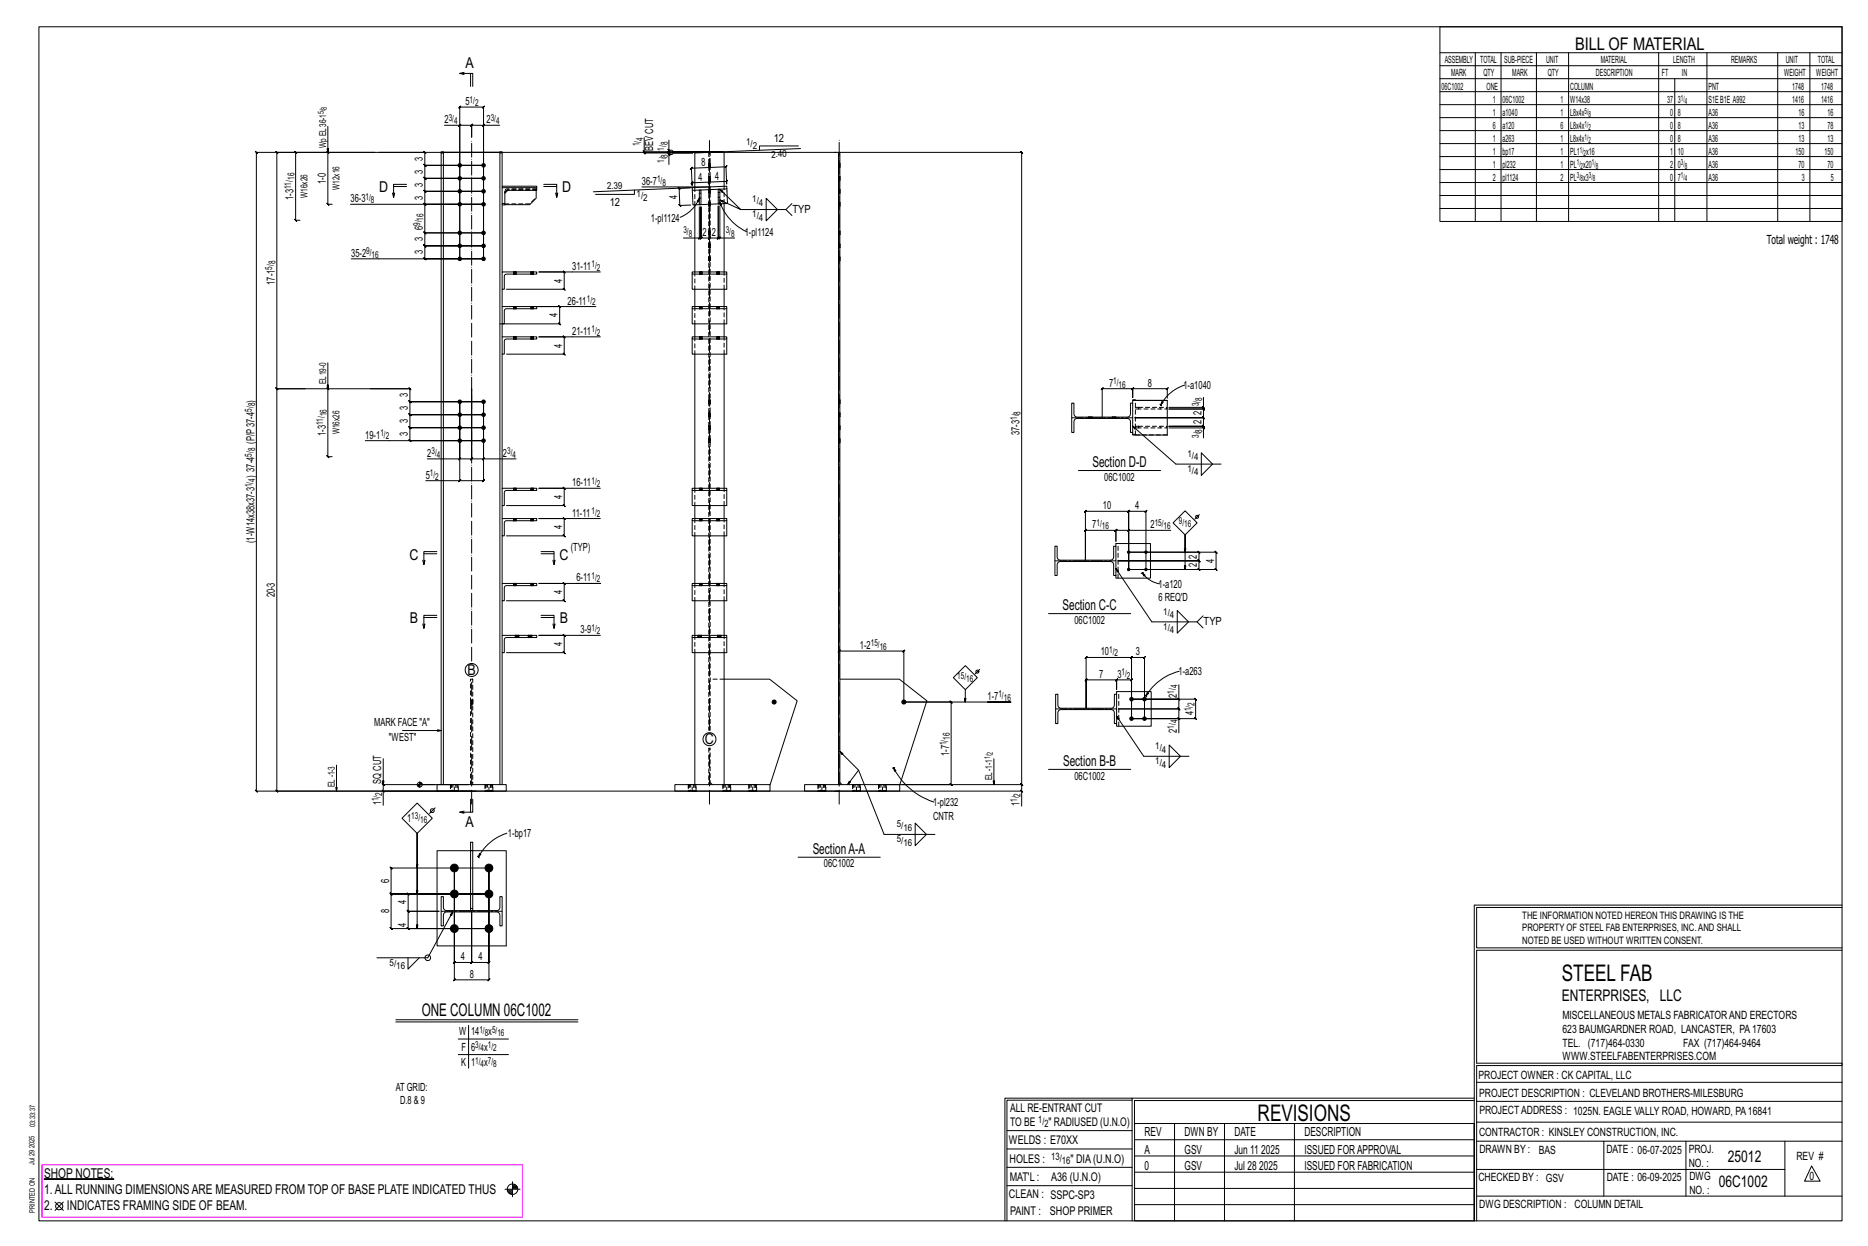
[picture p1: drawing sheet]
<svg xmlns="http://www.w3.org/2000/svg" width="914mm" height="610mm" viewBox="0 0 914 610" stroke-linecap="round" stroke-linejoin="round" font-family="sans-serif">
<g fill="#000" stroke="#000" stroke-width=".49">
<path d="M22 577h34z"/>
<circle cx="225" cy="100" r=".9"/>
<circle cx="225" cy="81" r=".9"/>
<circle cx="225" cy="94" r=".9"/>
<circle cx="225" cy="87" r=".9"/>
<circle cx="237" cy="81" r=".9"/>
<circle cx="237" cy="94" r=".9"/>
<circle cx="237" cy="100" r=".9"/>
<circle cx="237" cy="87" r=".9"/>
<circle cx="225" cy="114" r=".9"/>
<circle cx="237" cy="114" r=".9"/>
<circle cx="225" cy="120" r=".9"/>
<circle cx="225" cy="127" r=".9"/>
<circle cx="237" cy="127" r=".9"/>
<circle cx="237" cy="120" r=".9"/>
<circle cx="225" cy="197" r=".9"/>
<circle cx="237" cy="197" r=".9"/>
<circle cx="225" cy="209" r=".9"/>
<circle cx="225" cy="216" r=".9"/>
<circle cx="225" cy="203" r=".9"/>
<circle cx="237" cy="209" r=".9"/>
<circle cx="237" cy="203" r=".9"/>
<circle cx="237" cy="216" r=".9"/>
<circle cx="552" cy="270" r=".6"/>
<circle cx="552" cy="279" r=".6"/>
<circle cx="561" cy="279" r=".6"/>
<circle cx="561" cy="270" r=".6"/>
<circle cx="379" cy="343" r="1"/>
<circle cx="442" cy="343" r="1"/>
<circle cx="554" cy="342" r=".9"/>
<circle cx="554" cy="352" r=".9"/>
<circle cx="560" cy="342" r=".9"/>
<circle cx="560" cy="352" r=".9"/>
<circle cx="222" cy="425" r="1.9"/>
<circle cx="222" cy="437" r="1.9"/>
<circle cx="239" cy="425" r="1.9"/>
<circle cx="239" cy="437" r="1.9"/>
<circle cx="222" cy="454" r="1.9"/>
<circle cx="239" cy="454" r="1.9"/>
</g>
<g fill="none" stroke="#000" stroke-width=".49">
<path d="M19 13h883v584h-883zM705 13h197v95h-197zM227 36h-2h6v6M227 35l-2 1M230 36v6M705 26h197M705 32h197M705 39h197M722 26v82M735 26v82M752 26v82M768 26v82"/>
<path d="M812 26v82M820 39v69M836 26v82M870 26v82M886 26v82M705 45h197M705 51h197M705 58h197M144 74l1 1zM145 75v33l-1-1 1 1h2M160 74l1 1zM160 62v38v-1l1 1h-1h3"/>
<path d="M183 75h-47l-1-1 1 1v115h-1l1 1v-1h13M186 75h22l-1-1 1 1v6l-1-1 1 1h29h-29l-1-1 1 1v6h-1l1 1v-1h29h-29h-1l1 1v-1v7l-1-1 1 1h29h-29l-1-1 1 1v6l-1-1 1 1h29h-29l-1-1 1 1v14l-1-1 1 1h29h-29l-1-1 1 1v6h-1l1 1v-1h29h-29h-1l1 1v-1v7l-1-1 1 1h29h-65M216 75h1v309M216 75v-1h30v18M216 75v309M217 75h28v309M218 61h7v66v-75v1l1-1h-1h12l-1 1 1-1v75v-66h8M225 61v1l1-1zM225 61h6l-1 1 1-1v6v-6l-1 1 1-1h6M237 61l-1 1zM245 75h1M315 74l1 1z"/>
<path d="M315 74v1v-1l1 1h-1h24h-9l-1 1h-2v4M315 67v7h38h-23l-1-1h-2v-4M327 75l1 1zM327 73l1 1zM327 73v2v-1l1 1h-1h19h-19v-1l1 1h-1v1M391 71h-19v3M392 73l-45 2M409 75h91v-1l1 1h-1v309v-1l1 1h-1M409 75h-284v-1l1 1h-1v312l1 1-1-1h286M410 75h1v309h-1zM705 64h197M705 70h197"/>
<path d="M705 77h197M172 100h65M192 94l1 3M193 91h6M199 90h-6v7v-3M246 92h17v1h-15l-1 1v6h-1zM246 91h17v1M248 93l-1 1M249 93l-2 2M262 93v4l-3 3h-12M266 90h7v7v-3M266 91h7"/>
<path d="M272 94l1 3M311 93v2h-19M314 91h33M338 92h-6l1 1-1-1 1 9-1-1 1 1 5-1M339 92l17-1v1l-17 1zM339 92l-49 2M339 93v7h3M339 82h-1h17l1-1-1 1 1 8v-2l-1 1h1h-9h1l-1 1v-1v2v-2h1l-1 1v-1h-8l-1 1 1-1v2l-1-9v1zM342 93h1v4h-1zM342 97v2l-1-1zM343 97v3h-1v-3a17 17 0 0 1-9 9M347 99h.1"/>
<path d="M347 93h.1M347 94h.1M347 86h.1M347 88h.1M347 80h.1M347 82h.1M348 99h.1M348 93h.1M348 94h.1M348 86h.1M348 88h.1M348 80h.1"/>
<path d="M348 82h.1M352 93v4zM352 97v3v-3M352 100h-9M352 99l1 1v1zM352 99a26 26 0 0 0 14 14M352 93l11 10-11-5M354 91v-17l-14 1v17M354 100v33M356 92v8h-4M375 97l6 6-6 5zM388 100l-3 3h-22"/>
<path d="M410 99h.1M410 93h.1M410 94h.1M410 86h.1M410 88h.1M410 80h.1M410 82h.1M411 99h.1M411 93h.1M411 94h.1M411 86h.1M411 88h.1"/>
<path d="M411 80h.1M411 82h.1M705 83h197M705 89h197M705 96h197M246 100v33M340 100v33M342 116v1l1-1zM342 101v15h-7M342 116h1v1l1-1h-1v-15v15v1l1-1h-1h4v1l1-1h-1v-16v16v1l1-1h-1h5l-1 1 1-1v-15v15l-1 1 1-1M347 101h.1M347 119h.1"/>
<path d="M347 113h.1M347 115h.1M348 101h.1M348 119h.1M348 113h.1M348 115h.1M352 116h1l-1 1zM352 101v15h8M385 103l3 2M410 101h.1M410 119h.1M410 113h.1"/>
<path d="M410 115h.1M411 101h.1M411 119h.1M411 113h.1M411 115h.1M705 102h197M246 133h17v1h-15l-1 1v7h-1zM251 133h.1M251 134h.1M253 133h.1M253 134h.1M260 133h.1"/>
<path d="M260 134h.1M261 133h.1M261 134h.1M294 133h-30h12l1 1-1-1v9v-1l1 1h-1h-28M339 133h17v1h-17zM339 134v8h17v-8M342 133h.1M342 134h.1M344 133h.1M344 134h.1M347 126h.1M347 127h.1"/>
<path d="M347 121h.1M348 126h.1M348 127h.1M348 121h.1M351 133h.1M351 134h.1M352 133h.1M352 134h.1M410 126h.1M410 127h.1M410 121h.1M411 126h.1"/>
<path d="M411 127h.1M411 121h.1M246 150h17v1h-15l-1 1v6h-1zM246 142v8M246 158v7M251 150h.1M251 151h.1M253 150h.1M253 151h.1M260 150h.1M260 151h.1M261 150h.1"/>
<path d="M261 151h.1M292 150h-31h13l-1-1 1 1v8h-1l1 1v-1h-29M339 150h17v1h-17zM339 151v7h17v-7M340 142v8M340 158v7M342 150h.1M342 151h.1M344 150h.1M344 151h.1M351 150h.1M351 151h.1"/>
<path d="M352 150h.1M352 151h.1M354 142v8M354 158v7M160 177v46l1 1-1-1h3M246 165h17v1h-15l-1 1v6h-1zM246 173v66M251 165h.1M251 166h.1M253 165h.1M253 166h.1M260 165h.1"/>
<path d="M260 166h.1M261 165h.1M261 166h.1M294 165h-30h12v-1l1 1h-1v8l1 1-1-1h-28M339 165h17v1h-17zM339 166v7h17v-7M340 173v66M342 165h.1M342 166h.1M344 165h.1M344 166h.1M351 165h.1"/>
<path d="M351 166h.1M352 165h.1M352 166h.1M354 173v66M160 190l1 1zM181 190h20h-1l1 1v-1v7l-1-1 1 1h36h-36l-1-1 1 1v6l-1-1 1 1h36h-36l-1-1 1 1v6h-1l1 1v-1h36h-36h-1l1 1v-1v7l-1-1 1 1h36h-58M199 190h-63h-1l1 1v-1v197h-1l1 1v-1h97M347 196h.1M347 197h.1M348 196h.1M348 197h.1M410 196h.1"/>
<path d="M410 197h.1M411 196h.1M411 197h.1M554 197v-1h17v17h-17v-16h-1v6l-1 1h-25l-1-1v-6h-1v15h1v-6l1-1h25l1 1v6h1M554 196h17M568 198h.1M568 198l1 1M569 196v1l-1 1zM571 195v-5h1l-1 1v-1h-17h1l-1 1v-1v5v-5h1l-1 1v-1h-14l-1 1 1-1v15M580 188a20 20 0 0 0-12 10M589 199l1 1zM589 199v1l1 1-1-1h-17h17l1 1-1-1v4l1 1-1-1h-33h33l1 1-1-1v5v-1l1 1h-1h-17h17v-1l1 1h-1"/>
<path d="M589 194v5h-17M347 215h.1M347 216h.1M347 208h.1M347 210h.1M347 202h.1M347 204h.1M348 215h.1M348 216h.1M348 208h.1M348 210h.1M348 202h.1"/>
<path d="M348 204h.1M410 215h.1M410 216h.1M410 208h.1M410 210h.1M410 202h.1M410 204h.1M411 215h.1M411 216h.1M411 208h.1M411 210h.1M411 202h.1"/>
<path d="M411 204h.1M533 204h.1M533 205h.1M535 204h.1M535 205h.1M544 204h.1M544 205h.1M546 204h.1M546 205h.1M554 209l22 18h22M572 209h17v5M589 209l1 1z"/>
<path d="M209 225h16v-28v38h-17M225 235v1l1-1zM225 225l1-1zM225 225h6h-1l1-1v1v-35v35h-1l1-1v1h6M236 225l1-1zM246 239h17v1h-15l-1 1v6h-1zM251 239h.1M251 240h.1M253 225h-16v-28v38l-1 1 1-1h-12M253 239h.1M253 240h.1M260 239h.1"/>
<path d="M260 240h.1M261 239h.1M261 240h.1M294 239h-30h12v-1l1 1h-1v8l1 1-1-1h-28M339 239h17v1h-17zM339 240v7h17v-7M342 239h.1M342 240h.1M344 239h.1M344 240h.1M351 239h.1M351 240h.1"/>
<path d="M352 239h.1M352 240h.1M528 230h40M588 222l6 5-6 6zM246 254h17v1h-15l-1 1v6h-1zM246 247v7M251 254h.1M251 255h.1M253 254h.1M253 255h.1M260 254h.1M260 255h.1"/>
<path d="M261 254h.1M261 255h.1M294 254h-30h12v-1l1 1h-1v8l1 1-1-1h-28M339 254h17v1h-17zM339 255v7h17v-7M340 247v7M342 254h.1M342 255h.1M344 254h.1M344 255h.1M351 254h.1M351 255h.1"/>
<path d="M352 254h.1M352 255h.1M354 247v7M552 259h1l-1 1zM552 259h-6h1l-1 1v-1v6v-6h1l-1 1v-1h-15h1l-1 1v-1v15v-24v1l1-1h-1h21v1l1-1h-1v29v-29v1l1-1h-1h9l-1 1 1-1v29M573 259h-21v20h35l-1-1 1 1v-5v1l-1-1h1h-40h40v1l-1-1h1v-4v1l-1-1h1h-35h43l1 1-1-1v9v-1l1 1h-1h-43M580 250l6 6-6 6-6-6zM587 252l-2 2M207 274v2M207 271h7M214 270h-7v6l1-2M246 262v23"/>
<path d="M265 270h6v6l1-2M265 271h6M271 274v2M340 262v23M354 262v23M546 267v-1h17v17h-17v-16h-1v6l-1 1h-26l-1-1v-6h-1v15h1l1-6 1-1h25l1 1v6h1M546 278l18 26h22l3-3M580 270v-8v17M246 285h17v2h-15l-1 1v6h-1zM246 294v17M251 285h.1M251 287h.1"/>
<path d="M253 285h.1M253 287h.1M260 285h.1M260 287h.1M261 285h.1M261 287h.1M282 285h12h-30h12l1 1-1-1v9v-1l1 1h-1h-28M339 285h17v2h-17zM339 287v7h17v-7M340 294v17M342 285h.1M342 287h.1"/>
<path d="M344 285h.1M344 287h.1M351 285h.1M351 287h.1M352 285h.1M352 287h.1M354 294v17M559 280l2 1-1 1zM559 280a13 13 0 0 0 9 6M559 280h.1M560 280h-1M576 299l6 5-6 6z"/>
<path d="M207 305v2M207 302h7M214 301h-7v6l1-2M246 311h17v1h-15l-1 1v6h-1zM246 319v65M252 311h.1M252 312h.1M254 311h.1M254 312h.1M259 311h.1M259 312h.1M260 311h.1"/>
<path d="M260 312h.1M265 301h6v6l1-2M265 302h6M271 305v2M294 311h-30h12v-1l1 1h-1v8l1 1-1-1h-28M339 311h17v1h-17zM339 312v7h17v-7M340 319v65M342 311h.1M342 312h.1M343 311h.1M343 312h.1"/>
<path d="M351 311h.1M351 312h.1M353 311h.1M353 312h.1M354 319v65M410 319l1-1zM411 319h31l1-1-1 1v24M513 300h40M586 304l3 3M354 332h23l13 11-13 41M411 332h29l14 11-14 41M473 326l5 6-5 5-6-5z"/>
<path d="M473 337l-1 6M480 327l-3 3M547 340v-2h17v17h-17v-15h-2v6l-1 1-25-1-1-1v-5h-1v14h1v-6l1-1h26v2v5h2M562 339l-1 2zM577 335v7h-23h31l1 1-1-1v10v-1l1 1h-1h-31h23v7M577 328a27 27 0 0 0-16 13M197 357h19M230 344h.1M230 342h.1M231 344h.1M231 342h.1M442 343h53h-12"/>
<path d="M442 343h24h-1l1 1v-1v41l-1-1 1 1h-24M547 350l13 20h22M554 352v-19v-1l-1 1h1h-7v-1l-1 1h1v4v-4v-1l-1 1h1h-15v-1l-1 1h1v14v-25h-1l1-1v1h22h-1l1-1v1v30v-30h-1l1-1v1h6l1-1-1 1v30M561 340v1M561 341h.1M577 351l1 1zM577 342l1 1zM577 342v5v-1l1 1h-1h-29h29v-1l1 1h-1v5M165 374v13M188 371v13M411 368l9 9-5 7M420 377l13 31h25"/>
<path d="M437 376l2 1h-1zM437 376a34 34 0 0 0 20 16M437 376h.1M438 376h-1M487 371v13M513 376h40M572 364l6 6-6 6zM187 387l1 1zM204 384h9M204 384h1M204 385h1M205 385h.1"/>
<path d="M205 382v3M205 384h2M205 383h2M205 383h1M213 395l-3 3M214 384h34v3h-34zM220 384h.1M220 387h.1M224 384h.1M224 387h.1M227 397h-2M229 384h-41l-1-1 1 1v3"/>
<path d="M230 391v6M231 387h-43v7M231 391v6h-6l2 1M237 384h.1M237 387h.1M241 384h.1M241 387h.1M330 384h47v3h-47zM337 384h.1M337 387h.1M341 384h.1M341 387h.1"/>
<path d="M354 384h.1M354 387h.1M358 384h.1M358 387h.1M367 384h.1M367 387h.1M370 384h.1M370 387h.1M394 384h46v3h-46zM400 384h.1M400 387h.1M404 384h.1"/>
<path d="M404 387h.1M409 387h91v7M411 383l1 1M417 384h.1M417 387h.1M421 384h.1M421 387h.1M430 384h.1M430 387h.1M432 384h68v-1l1 1h-1v3M434 384h.1M434 387h.1"/>
<path d="M500 387l1 1zM197 400l7-7 8 7-8 8zM204 408v17M230 412h1v34h-1zM230 416h-16v47h34v-47h-17M234 419h.1M234 419l1 1M235 418l-1 1zM248 408a24 24 0 0 0-14 11M391 419h40M448 403l6 5-6 6zM204 437v-29v46"/>
<path d="M216 439h1v6l2 1 25-1 1-1v-5h1v14h-1v-6l-2-1h-25l-1 2v5h-1zM222 425v46l1-1-1 1h9h-1l1-1v1v-25v25h-1l1-1v1h8l1-1-1 1v-46v54h1l-1 1v-1h-17h1l-1 1v-1zM239 425h-48v-1l1 1h-1v12l1 1-1-1h48h-48l1 1-1-1v17l1 1-1-1h48h-39v1l-1-1h1v-8l-1-1 1 1h15h-15l-1-1 1 1v-9v1l-1-1h1h39M222 446l-13 23h-24M722 443v154M722 443h180M902 444h-179v20h179M200 469v5l5-5M902 465h-179v55h179v1h-179v76M194 499h89M194 500h89M224 508h25"/>
<path d="M224 516h25M229 502v21M554 538h-61v59M554 537h168M722 538h-167v13M723 539h179M723 530h179M493 553h61M555 550h167v47h-167zM555 558h167M575 550v47M599 550v47"/>
<path d="M634 550v47M723 549h179M723 558h179M785 558v27M825 558v27M874 558v27M251 578v8M251 580h1M493 571h61M493 562h61M555 573h167M555 566h167"/>
<path d="M723 572h151M887 570l4 8h-8zM27 588l4 4M31 588l-4 4M247 582h8M248 582h3M248 583h3M249 583h2M249 584h2M251 581h2M251 580h2M492 597v-60h62v60"/>
<path d="M493 580h61M555 589h167M555 581h167M723 585h179"/>
<circle cx="586" cy="253" r=".7"/>
<circle cx="231" cy="328" r="3"/>
<circle cx="478" cy="329" r=".7"/>
<circle cx="347" cy="362" r="3"/>
<circle cx="205" cy="384" r="1.2"/>
<circle cx="212" cy="397" r=".9"/>
<circle cx="209" cy="469" r="1.4"/>
<circle cx="29" cy="590" r="1.8"/>
<circle cx="251" cy="582" r="2.6"/>
</g>
<path d="M21 570h235v26h-235z" fill="none" stroke="#f0f" stroke-width=".5"/>
<g fill="none" stroke="#000" stroke-width=".49" stroke-dasharray="2 1.4">
<path d="M217 75v-1M245 74v1M347 75v282M247 94v-1M247 100h-1M247 100h12l3-3M262 93h-13M262 93h-13h-1M263 92h-15l-1 1M340 92v8M342 95h1M347 100h1z"/>
<path d="M347 100h1M347 99h1M347 99h.1M347 100l1 1M347 93l1 1zM347 93h1M347 93h.1M347 94h.1M347 94h1M347 87h1zM347 87h1M347 86h.1"/>
<path d="M347 88h.1M347 88h1M347 87l1 1M347 81h1zM347 81h1M347 80h1M347 80h.1M347 82h.1M347 82h1M347 81l1 1M348 99h-1M348 93h-1"/>
<path d="M348 86h-1M348 80h-1M348 99h.1M348 100h.1M348 93h.1M348 94h.1M348 86h.1M348 87v1M348 80h.1M348 81h.1M352 100h.1M352 94h.1"/>
<path d="M354 100v-9M410 100h1zM410 100h1M410 99h1M410 99h.1M410 100l1 1M410 93l1 1zM410 93h1M410 93h.1M410 94h.1M410 94h1M410 87h1z"/>
<path d="M410 87h1M410 86h.1M410 88h.1M410 88h1M410 87l1 1M410 81h1zM410 81h1M410 80h1M410 80h.1M410 82h.1M410 82h1M410 81l1 1"/>
<path d="M411 99h-1M411 93h-1M411 86h-1M411 80h-1M411 99h.1M411 100h.1M411 93h.1M411 94h.1M411 86h.1M411 87v1M411 80h.1M411 81h.1"/>
<path d="M342 100h1M347 101h.1M347 101h1M347 120h1zM347 120h1M347 119h.1M347 114h1zM347 114h1M347 113h1M347 113h.1M347 115h.1M347 115h1"/>
<path d="M347 114l1 1M348 119h-1M348 113h-1M348 119h.1M348 113h.1M348 114h.1M410 101h.1M410 101h1M410 120h1zM410 120h1M410 119h.1M410 114h1z"/>
<path d="M410 114h1M410 113h1M410 113h.1M410 115h.1M410 115h1M410 114l1 1M411 119h-1M411 113h-1M411 119h.1M411 113h.1M411 114h.1M251 133v1"/>
<path d="M251 133h.1M252 133l-1 1M252 133v1zM252 133v1M252 134h.1M253 133h.1M253 134h.1M253 134v-1M260 133v1M260 133h.1M261 133v1zM261 133l-1 1"/>
<path d="M261 134h-1M261 133v1M261 133h.1M261 134h.1M261 134v-1M340 133v9M342 133v1M342 133h1M343 133l-1 1M343 133v1M343 133v1zM343 134h.1"/>
<path d="M344 133h.1M344 134h.1M344 134v-1M347 126l1 1zM347 126h1M347 126h.1M347 127h.1M347 127h1M347 121h.1M347 121h1M347 120l1 1M348 126h-1"/>
<path d="M348 126h.1M348 127h.1M348 120v1M351 133v1M351 133h.1M352 133v1zM352 133l-1 1M352 134h-1M352 133v1M352 133h.1M352 134h.1M352 134v-1"/>
<path d="M410 126l1 1zM410 126h1M410 126h.1M410 127h.1M410 127h1M410 121h.1M410 121h1M410 120l1 1M411 126h-1M411 126h.1M411 127h.1M411 120v1"/>
<path d="M251 150v1M251 150h.1M252 150l-1 1M252 150v1zM252 150v1M252 151h.1M253 150h.1M253 151h.1M253 151v-1M260 150v1M260 150h.1M261 150v1z"/>
<path d="M261 150l-1 1M261 151h-1M261 150v1M261 150h.1M261 151h.1M261 151v-1M340 150v8M342 150v1M342 150h1M343 150l-1 1M343 150v1M343 150v1z"/>
<path d="M343 151h.1M344 150h.1M344 151h.1M344 151v-1M351 150v1M351 150h.1M352 150v1zM352 150l-1 1M352 151h-1M352 150v1M352 150h.1M352 151h.1"/>
<path d="M352 151v-1M354 158v-8M354 142v-9M251 165v1M251 165h.1M252 165l-1 1M252 165v1zM252 165v1M252 166h.1M253 165h.1M253 166h.1M253 166v-1"/>
<path d="M260 165v1M260 165h.1M261 165v1zM261 165l-1 1M261 166h-1M261 165v1M261 165h.1M261 166h.1M261 166v-1M340 165v8M342 165v1M342 165h1"/>
<path d="M343 165l-1 1M343 165v1M343 165v1zM343 166h.1M344 165h.1M344 166h.1M344 166v-1M351 165v1M351 165h.1M352 165v1zM352 165l-1 1M352 166h-1"/>
<path d="M352 165v1M352 165h.1M352 166h.1M352 166v-1M354 173v-8M347 196l1 1zM347 196h1M347 196h.1M347 197h.1M347 197h1M348 196h-1M348 196h.1"/>
<path d="M348 197h.1M410 196l1 1zM410 196h1M410 196h.1M410 197h.1M410 197h1M411 196h-1M411 196h.1M411 197h.1M557 199h14v1h-14zM557 199h-1M568 199v1"/>
<path d="M347 215l1 1zM347 215h1M347 215h.1M347 216h.1M347 216h1M347 209h1zM347 209h1M347 208h.1M347 210h.1M347 210h1M347 209l1 1M347 203h1z"/>
<path d="M347 203h1M347 202h1M347 202h.1M347 204h.1M347 204h1M347 203l1 1M348 215h-1M348 208h-1M348 202h-1M348 215h.1M348 216h.1M348 208h.1"/>
<path d="M348 209v1M348 202h.1M348 203h.1M410 215l1 1zM410 215h1M410 215h.1M410 216h.1M410 216h1M410 209h1zM410 209h1M410 208h.1M410 210h.1"/>
<path d="M410 210h1M410 209l1 1M410 203h1zM410 203h1M410 202h1M410 202h.1M410 204h.1M410 204h1M410 203l1 1M411 215h-1M411 208h-1M411 202h-1"/>
<path d="M411 215h.1M411 216h.1M411 208h.1M411 209v1M411 202h.1M411 203h.1M533 204h.1M533 204v1M533 205h.1M533 205v-1M533 204l1 1zM534 205v-1"/>
<path d="M534 204h.1M534 205l1-1M535 205v-1M535 205h.1M544 204h1M544 204v1M545 205h-1M545 205v-1M545 204v1zM545 205l1-1M545 204h1M546 205v-1"/>
<path d="M546 205h.1M556 212h-2M556 209h1M556 200h1M556 213v-17M557 209h14h-14zM557 209h-1M568 209h.1M571 213h-15M251 239v1M251 239h.1M252 239l-1 1"/>
<path d="M252 239v1zM252 239v1M252 240h.1M253 239h.1M253 240h.1M253 240v-1M260 239v1M260 239h.1M261 239v1zM261 239l-1 1M261 240h-1M261 239v1"/>
<path d="M261 239h.1M261 240h.1M261 240v-1M340 239v8M342 239v1M342 239h1M343 239l-1 1M343 239v1M343 239v1zM343 240h.1M344 239h.1M344 240h.1"/>
<path d="M344 240v-1M351 239v1M351 239h.1M352 239v1zM352 239l-1 1M352 240h-1M352 239v1M352 239h.1M352 240h.1M352 240v-1M251 254v1M251 254h.1"/>
<path d="M252 254l-1 1M252 254v1zM252 254v1M252 255h.1M253 254h.1M253 255h.1M253 255v-1M260 254v1M260 254h.1M261 254v1zM261 254l-1 1M261 255h-1"/>
<path d="M261 254v1M261 254h.1M261 255h.1M261 255v-1M340 254v8M342 254v1M342 254h1M343 254l-1 1M343 254v1M343 254v1zM343 255h.1M344 254h.1"/>
<path d="M344 255h.1M344 255v-1M351 254v1M351 254h.1M352 254v1zM352 254l-1 1M352 255h-1M352 254v1M352 254h.1M352 255h.1M352 255v-1M354 247v-8"/>
<path d="M354 262v-8M251 285v2M251 285h.1M252 285l-1 2M252 285v2zM252 285v2M252 287h.1M253 285h.1M253 287h.1M253 287v-2M260 285v2M260 285h.1"/>
<path d="M261 285v2zM261 285l-1 2M261 287h-1M261 285v2M261 285h.1M261 287h.1M261 287v-2M340 285v9M342 285v2M342 285h1M343 285l-1 2M343 285v2"/>
<path d="M343 285v2zM343 287h.1M344 285h.1M344 287h.1M344 287v-2M351 285v2M351 285h.1M352 285v2zM352 285l-1 2M352 287h-1M352 285v2M352 285h.1"/>
<path d="M352 287h.1M352 287v-2M354 294v-9M547 283v-17M252 311v1M252 311h.1M253 311l-1 1M253 311v1zM253 312h.1M253 311v1M254 311v1M254 311h.1"/>
<path d="M254 312h.1M254 312v-1M259 311v1M259 311h.1M259 311l1 1zM259 312h.1M260 311v1M260 311h.1M260 312h.1M260 312v-1M340 311v8M342 311v1"/>
<path d="M342 311h.1M343 311v1zM343 311l-1 1M343 312h-1M343 311v1M343 311h.1M343 312h.1M343 312v-1M351 311v1M351 311h.1M352 311l-1 1M352 311v1z"/>
<path d="M352 312h.1M352 311v1M353 311v1M353 311h.1M353 312h.1M353 312v-1M354 319v-8M230 332h1v51h-1zM354 332h-6M230 343l1 1zM230 344h.1M230 343h.1"/>
<path d="M230 343h1M230 344h1M231 342h-1M231 344h-1M231 344h.1M231 342v1M231 343l-1-1M231 343h-1M348 357v-282M548 355v-17M347 366v18M220 384v3"/>
<path d="M220 384h1M221 384l-1 3M222 384h-1v3M222 384h1v3h-1zM222 384v3h-1M222 387h.1M223 384h1v3h-1M224 384v3M224 384h.1M224 387h.1M224 387v-3M230 383v1"/>
<path d="M231 384v-1M237 384v3M237 384h1M238 384l-1 3M239 384h-1v3M239 384h1v3h-1zM239 384v3h-1M239 387h.1M240 384h1v3h-1M241 384v3M241 384h.1M241 387h.1"/>
<path d="M241 387v-3M337 384v3M337 384h.1M338 384h-1v3M339 384h1v3h-1zM339 384h-1v3h-1M339 387h-1M340 384v3M340 384h1v3h-1M341 384h.1M341 387h.1M341 387v-3"/>
<path d="M348 384v-18M348 383l1 1M354 384v3M354 384h.1M355 384h-1v3M356 384v3zM356 384h-1v3h-1M356 387h-1M356 384h1v3h-1M357 384h1v3h-1M358 384h.1M358 387h.1"/>
<path d="M358 387v-3M367 384v3M367 384h.1M368 384h-1v3M368 384h1v3h-1zM368 384v3h-1M368 387h.1M369 384h1v3h-1M370 384v3M370 384h.1M370 387h.1M370 387v-3"/>
<path d="M400 384v3M400 384h1M401 384l-1 3M402 384h-1v3M402 384h1v3h-1zM402 384v3h-1M402 387h.1M403 384h1v3h-1M404 384v3M404 384h.1M404 387h.1M404 387v-3"/>
<path d="M417 384v3M417 384h.1M418 384h-1v3M419 384h-1v3h-1M419 384h1v3h-1zM419 384v3h-1M419 387h.1M420 384h1v3h-1M421 384v3M421 384h.1M421 387h.1M421 387v-3"/>
<path d="M430 384v3M430 384h.1M431 384h-1v3M431 384v3h-1M432 384h1v3h-1zM432 384h-1v3M432 387h-1M433 384v3M433 384h1v3h-1M434 384h.1M434 387h.1M434 387v-3"/>
<path d="M230 416h1M231 416h-1M231 444h-1"/>
</g>
<path d="M231 323v-255M347 357v-289M231 393v-61M347 393v-27M411 393v-325" fill="none" stroke="#000" stroke-width=".49" stroke-dasharray="6.8 1 0 1"/>
<path d="M525 204h29M516 274h30M517 347h30M216 446h30" fill="none" stroke="#000" stroke-width=".49" stroke-dasharray="5.8 1 1 1"/>
<g font-size="11.2">
<text x="764" y="480">STEEL FAB</text>
<text x="616" y="548">REVISIONS</text>
</g>
<g font-size="8.6">
<text x="771" y="24">BILL OF MATERIAL</text>
<text x="206" y="497">ONE COLUMN 06C1002</text>
</g>
<g font-size="7.9">
<text x="765" y="490">ENTERPRISES, LLC</text>
<text x="846" y="569">25012</text>
<text x="841" y="581">06C1002</text>
</g>
<g font-size="7.3">
<text x="228" y="33">A</text>
<text x="186" y="94">D</text>
<text x="275" y="94">D</text>
<text x="535" y="228">Section D-D</text>
<text x="200" y="274">C</text>
<text x="274" y="274">C</text>
<text x="520" y="298">Section C-C</text>
<text x="201" y="305">B</text>
<text x="274" y="305">B</text>
<text x="229" y="330">B</text>
<text x="345" y="364">C</text>
<text x="520" y="375">Section B-B</text>
<text x="228" y="405">A</text>
<text x="398" y="418">SectionA-A</text>
</g>
<g font-size="6.6">
<text x="22" y="576">SHOP NOTES:</text>
<text x="22" y="584">1.ALL RUNNING DIMENSIONSARE MEASURED FROM TOP OF BASE PLATE INDICATED THUS</text>
<text x="22" y="592">2.</text>
<text x="33" y="592">INDICATES FRAMING SIDE OF BEAM.</text>
</g>
<g font-size="6.1">
<text x="865" y="119">Total weight : 1748</text>
<text x="560" y="556">REV</text>
<text x="580" y="556">DWN BY</text>
<text x="604" y="556">DATE</text>
<text x="639" y="556">DESCRIPTION</text>
<text x="560" y="564">A</text>
<text x="580" y="564">GSV</text>
<text x="604" y="564">Jun 11</text>
<text x="617" y="564">2025</text>
<text x="639" y="564">ISSUED FORAPPROVAL</text>
<text x="560" y="572">0</text>
<text x="580" y="572">GSV</text>
<text x="604" y="572">Jul 28</text>
<text x="616" y="572">2025</text>
<text x="639" y="572">ISSUED FOR FABRICATION</text>
</g>
<g font-size="5.9">
<text x="494" y="560">WELDS : E70XX</text>
<text x="494" y="569">HOLES :</text>
<text x="524" y="569">&quot; DIA(U.N.O)</text>
<text x="494" y="578">MAT'L :</text>
<text x="515" y="578">A36 (U.N.O)</text>
<text x="494" y="586">CLEAN : SSPC-SP3</text>
<text x="495" y="595">PAINT :</text>
<text x="514" y="595">SHOP PRIMER</text>
</g>
<g font-size="5.8">
<text x="494" y="544">ALL RE-ENTRANT CUT</text>
<text x="494" y="551">TO BE</text>
<text x="513" y="551">&quot; RADIUSED (U.N.O)</text>
</g>
<g font-size="5.6">
<text x="765" y="499">MISCELLANEOUS METALS FABRICATORAND ERECTORS</text>
<text x="765" y="505">623 BAUMGARDNER ROAD, LANCASTER, PA17603</text>
<text x="765" y="512">TEL. (717)464-0330</text>
<text x="824" y="512">FAX (717)464-9464</text>
<text x="765" y="519">WWW.STEELFABENTERPRISES.COM</text>
<text x="724" y="528">PROJECT OWNER : CK CAPITAL, LLC</text>
<text x="724" y="537">PROJECT DESCRIPTION : CLEVELAND BROTHERS-MILESBURG</text>
<text x="724" y="545">PROJECTADDRESS : 1025N. EAGLE VALLY ROAD, HOWARD, PA16841</text>
<text x="724" y="556">CONTRACTOR : KINSLEY CONSTRUCTION, INC.</text>
<text x="724" y="564">DRAWN BY :</text>
<text x="753" y="564">BAS</text>
<text x="786" y="564">DATE : 06-07-2025</text>
<text x="827" y="564">PROJ.</text>
<text x="879" y="568">REV #</text>
<text x="827" y="571">NO. :</text>
<text x="724" y="578">CHECKED BY : GSV</text>
<text x="787" y="578">DATE : 06-09-2025</text>
<text x="827" y="578">DWG</text>
<text x="886" y="578">0</text>
<text x="827" y="584">NO. :</text>
<text x="724" y="591">DWG DESCRIPTION : COLUMN DETAIL</text>
</g>
<g font-size="5.5">
<text x="228" y="51">5</text>
<text x="218" y="60">2</text>
<text x="238" y="60">2</text>
<text x="379" y="69">12</text>
<text x="320" y="74" transform="rotate(-90 320 74)">BEV CUT</text>
<text x="207" y="79" transform="rotate(-90 207 79)">3</text>
<text x="343" y="81" transform="rotate(-2 343 81)">8</text>
<text x="159" y="90" transform="rotate(-90 159 90)">1-0</text>
<text x="207" y="85" transform="rotate(-90 207 85)">3</text>
<text x="342" y="88" transform="rotate(-2 342 88)">4</text>
<text x="350" y="88" transform="rotate(-2 350 88)">4</text>
<text x="207" y="91" transform="rotate(-90 207 91)">3</text>
<text x="314" y="90">36-7</text>
<text x="144" y="98" transform="rotate(-90 144 98)">1-3</text>
<text x="172" y="99">36-3</text>
<text x="207" y="98" transform="rotate(-90 207 98)">3</text>
<text x="298" y="101">12</text>
<text x="332" y="97" transform="rotate(-92 332 97)">4</text>
<text x="388" y="104">TYP</text>
<text x="207" y="113" transform="rotate(-90 207 113)">6</text>
<text x="319" y="109">1-pl1124</text>
<text x="207" y="118" transform="rotate(-90 207 118)">3</text>
<text x="344" y="115">2</text>
<text x="348" y="115">2</text>
<text x="365" y="115">1-pl1124</text>
<text x="172" y="126">35-2</text>
<text x="207" y="124" transform="rotate(-90 207 124)">3</text>
<text x="280" y="132">31-11</text>
<text x="135" y="139" transform="rotate(-90 135 139)">17-1</text>
<text x="275" y="138" transform="rotate(-90 275 138)">4</text>
<text x="278" y="149">26-11</text>
<text x="273" y="155" transform="rotate(-90 273 155)">4</text>
<text x="280" y="164">21-11</text>
<text x="275" y="170" transform="rotate(-90 275 170)">4</text>
<text x="543" y="189">7</text>
<text x="562" y="189">8</text>
<text x="579" y="190">1-a1040</text>
<text x="125" y="197" transform="rotate(-90 125 197)">)</text>
<text x="200" y="194" transform="rotate(-90 200 194)">3</text>
<text x="200" y="201" transform="rotate(-90 200 201)">3</text>
<text x="588" y="203" transform="rotate(-90 588 203)">2</text>
<text x="200" y="207" transform="rotate(-90 200 207)">3</text>
<text x="588" y="208" transform="rotate(-90 588 208)">2</text>
<text x="159" y="213" transform="rotate(-90 159 213)">1-3</text>
<text x="179" y="215">19-1</text>
<text x="200" y="213" transform="rotate(-90 200 213)">3</text>
<text x="499" y="213" transform="rotate(-90 499 213)">37-3</text>
<text x="125" y="217" transform="rotate(-90 125 217)">(P/P37-4</text>
<text x="209" y="224">2</text>
<text x="246" y="224">2</text>
<text x="125" y="234" transform="rotate(-90 125 234)">) 37-4</text>
<text x="208" y="234">5</text>
<text x="280" y="238">16-11</text>
<text x="541" y="235">06C1002</text>
<text x="275" y="244" transform="rotate(-90 275 244)">4</text>
<text x="540" y="249">10</text>
<text x="556" y="249">4</text>
<text x="280" y="253">11-11</text>
<text x="275" y="259" transform="rotate(-90 275 259)">4</text>
<text x="535" y="258">7</text>
<text x="563" y="258">2</text>
<text x="125" y="266" transform="rotate(-90 125 266)">(1-W14x38x37-3</text>
<text x="279" y="270">(TYP)</text>
<text x="586" y="273" transform="rotate(-90 586 273)">2</text>
<text x="594" y="276" transform="rotate(-90 594 276)">4</text>
<text x="586" y="277" transform="rotate(-90 586 277)">2</text>
<text x="282" y="284">6-11</text>
<text x="567" y="288">1-a120</text>
<text x="135" y="292" transform="rotate(-90 135 292)">20-3</text>
<text x="275" y="291" transform="rotate(-90 275 291)">4</text>
<text x="567" y="294">6 REQ'D</text>
<text x="526" y="305">06C1002</text>
<text x="284" y="310">3-9</text>
<text x="589" y="306">TYP</text>
<text x="275" y="316" transform="rotate(-90 275 316)">4</text>
<text x="421" y="318">1-2</text>
<text x="539" y="321">10</text>
<text x="556" y="321">3</text>
<text x="538" y="332">7</text>
<text x="547" y="332">3</text>
<text x="577" y="330">1-a263</text>
<text x="576" y="341" transform="rotate(-90 576 341)">2</text>
<text x="483" y="342">1-7</text>
<text x="584" y="350" transform="rotate(-90 584 350)">4</text>
<text x="183" y="355">MARK FACE &quot;A&quot;</text>
<text x="576" y="359" transform="rotate(-90 576 359)">2</text>
<text x="190" y="363">&quot;WEST&quot;</text>
<text x="465" y="370" transform="rotate(-90 465 370)">1-7</text>
<text x="187" y="383" transform="rotate(-90 187 383)">SQ CUT</text>
<text x="526" y="381">06C1002</text>
<text x="187" y="394" transform="rotate(-90 187 394)">1</text>
<text x="457" y="394">1-pl232</text>
<text x="499" y="394" transform="rotate(-90 499 394)">1</text>
<text x="457" y="401">CNTR</text>
<text x="199" y="402">1</text>
<text x="249" y="410">1-bp17</text>
<text x="403" y="424">06C1002</text>
<text x="190" y="432" transform="rotate(-90 190 432)">6</text>
<text x="199" y="443" transform="rotate(-90 199 443)">4</text>
<text x="190" y="447" transform="rotate(-90 190 447)">8</text>
<text x="199" y="453" transform="rotate(-90 199 453)">4</text>
<text x="226" y="470">4</text>
<text x="234" y="470">4</text>
<text x="230" y="478">8</text>
<text x="225" y="506">W</text>
<text x="231" y="506">14</text>
<text x="239" y="506">x</text>
<text x="226" y="514">F</text>
<text x="231" y="514">6</text>
<text x="237" y="514">x</text>
<text x="226" y="522">K</text>
<text x="231" y="522">1</text>
<text x="237" y="522">x</text>
<text x="194" y="534">AT GRID:</text>
<text x="196" y="540">D.8 &amp; 9</text>
</g>
<g font-size="5">
<text x="745" y="450">THE INFORMATION NOTED HEREON THIS DRAWING IS THE</text>
<text x="745" y="456">PROPERTY OF STEEL FAB ENTERPRISES, INC.AND SHALL</text>
<text x="745" y="462">NOTED BE USED WITHOUT WRITTEN CONSENT.</text>
<text x="508" y="550">1/</text>
<text x="511" y="551">2</text>
<text x="515" y="568">13/</text>
<text x="520" y="570">16</text>
</g>
<g font-size="4.9">
<text x="707" y="31">ASSEMBLY</text>
<text x="725" y="31">TOTAL</text>
<text x="736" y="31">SUB-PIECE</text>
<text x="757" y="31">UNIT</text>
<text x="784" y="31">MATERIAL</text>
<text x="819" y="31">LENGTH</text>
<text x="847" y="31">REMARKS</text>
<text x="874" y="31">UNIT</text>
<text x="890" y="31">TOTAL</text>
<text x="710" y="37">MARK</text>
<text x="726" y="37">QTY</text>
<text x="740" y="37">MARK</text>
<text x="758" y="37">QTY</text>
<text x="781" y="37">DESCRIPTION</text>
<text x="814" y="37">FT</text>
<text x="823" y="37">IN</text>
<text x="873" y="37">WEIGHT</text>
<text x="889" y="37">WEIGHT</text>
<text x="706" y="44">06C1002</text>
<text x="728" y="44">ONE</text>
<text x="769" y="44">COLUMN</text>
<text x="836" y="44">PNT</text>
<text x="877" y="44">1748</text>
<text x="891" y="44">1748</text>
<text x="731" y="50">1</text>
<text x="736" y="50">06C1002</text>
<text x="764" y="50">1</text>
<text x="769" y="50">W14x38</text>
<text x="816" y="50">37</text>
<text x="821" y="50">3</text>
<text x="836" y="50">S1EB1E A992</text>
<text x="877" y="50">1416</text>
<text x="891" y="50">1416</text>
<text x="731" y="57">1</text>
<text x="736" y="57">a1040</text>
<text x="764" y="57">1</text>
<text x="769" y="57">L8x4x</text>
<text x="818" y="57">0</text>
<text x="821" y="57">8</text>
<text x="836" y="57">A36</text>
<text x="880" y="57">16</text>
<text x="895" y="57">16</text>
<text x="731" y="63">6</text>
<text x="736" y="63">a120</text>
<text x="764" y="63">6</text>
<text x="769" y="63">L8x4x</text>
<text x="818" y="63">0</text>
<text x="821" y="63">8</text>
<text x="836" y="63">A36</text>
<text x="880" y="63">13</text>
<text x="895" y="63">78</text>
<text x="731" y="69">1</text>
<text x="736" y="69">a263</text>
<text x="764" y="69">1</text>
<text x="769" y="69">L8x4x</text>
<text x="818" y="69">0</text>
<text x="821" y="69">8</text>
<text x="836" y="69">A36</text>
<text x="880" y="69">13</text>
<text x="895" y="69">13</text>
<text x="731" y="76">1</text>
<text x="736" y="76">bp17</text>
<text x="764" y="76">1</text>
<text x="769" y="76">PL1 x16</text>
<text x="818" y="76">1</text>
<text x="821" y="76">10</text>
<text x="836" y="76">A36</text>
<text x="879" y="76">150</text>
<text x="893" y="76">150</text>
<text x="731" y="82">1</text>
<text x="736" y="82">pl232</text>
<text x="764" y="82">1</text>
<text x="769" y="82">PL x20</text>
<text x="818" y="82">2</text>
<text x="821" y="82">0</text>
<text x="836" y="82">A36</text>
<text x="880" y="82">70</text>
<text x="895" y="82">70</text>
<text x="731" y="88">2</text>
<text x="736" y="88">pl1124</text>
<text x="764" y="88">2</text>
<text x="769" y="88">PL x3</text>
<text x="818" y="88">0</text>
<text x="821" y="88">7</text>
<text x="836" y="88">A36</text>
<text x="882" y="88">3</text>
<text x="896" y="88">5</text>
</g>
<g font-size="4.7">
<text x="230" y="50">1/</text>
<text x="233" y="52">2</text>
<text x="220" y="59">3/</text>
<text x="240" y="59">3/</text>
<text x="222" y="61">4</text>
<text x="243" y="61">4</text>
<text x="313" y="72" transform="rotate(-90 313 72)">1/</text>
<text x="315" y="69" transform="rotate(-90 315 69)">4</text>
<text x="327" y="71" transform="rotate(-90 327 71)">8</text>
<text x="365" y="71">1/</text>
<text x="160" y="72" transform="rotate(-90 160 72)">Wp EL36-1</text>
<text x="325" y="74" transform="rotate(-90 325 74)">1/</text>
<text x="327" y="77" transform="rotate(-90 327 77)">8</text>
<text x="369" y="73">2</text>
<text x="378" y="77" transform="rotate(-2 378 77)">2.40</text>
<text x="325" y="80" transform="rotate(-90 325 80)">1/</text>
<text x="144" y="88" transform="rotate(-90 144 88)">16</text>
<text x="322" y="89">1/</text>
<text x="142" y="92" transform="rotate(-90 142 92)">11/</text>
<text x="166" y="93" transform="rotate(-90 166 93)">W12x16</text>
<text x="297" y="93" transform="rotate(-2 297 93)">2.39</text>
<text x="324" y="91">8</text>
<text x="150" y="97" transform="rotate(-90 150 97)">W16x26</text>
<text x="179" y="98">1/</text>
<text x="182" y="99">8</text>
<text x="312" y="96">1/</text>
<text x="315" y="98">2</text>
<text x="368" y="99">1/</text>
<text x="371" y="101">4</text>
<text x="207" y="108" transform="rotate(-90 207 108)">16</text>
<text x="368" y="106">1/</text>
<text x="206" y="111" transform="rotate(-90 206 111)">9/</text>
<text x="371" y="108">4</text>
<text x="335" y="114">3/</text>
<text x="337" y="116">8</text>
<text x="355" y="114">3/</text>
<text x="358" y="116">8</text>
<text x="179" y="124">9/</text>
<text x="133" y="132" transform="rotate(-90 133 132)">5/</text>
<text x="135" y="129" transform="rotate(-90 135 129)">8</text>
<text x="182" y="126">16</text>
<text x="290" y="131">1/</text>
<text x="292" y="132">2</text>
<text x="287" y="148">1/</text>
<text x="290" y="149">2</text>
<text x="290" y="163">1/</text>
<text x="292" y="164">2</text>
<text x="160" y="188" transform="rotate(-90 160 188)">EL19-0</text>
<text x="545" y="188">1/</text>
<text x="548" y="190">16</text>
<text x="589" y="196" transform="rotate(-90 589 196)">8</text>
<text x="123" y="201" transform="rotate(-90 123 201)">5/</text>
<text x="125" y="199" transform="rotate(-90 125 199)">8</text>
<text x="160" y="204" transform="rotate(-90 160 204)">16</text>
<text x="500" y="203" transform="rotate(-90 500 203)">8</text>
<text x="587" y="199" transform="rotate(-90 587 199)">3/</text>
<text x="158" y="208" transform="rotate(-90 158 208)">11/</text>
<text x="498" y="205" transform="rotate(-90 498 205)">1/</text>
<text x="166" y="213" transform="rotate(-90 166 213)">W16x26</text>
<text x="186" y="213">1/</text>
<text x="189" y="215">2</text>
<text x="587" y="214" transform="rotate(-90 587 214)">3/</text>
<text x="589" y="212" transform="rotate(-90 589 212)">8</text>
<text x="125" y="221" transform="rotate(-90 125 221)">8</text>
<text x="123" y="223" transform="rotate(-90 123 223)">5/</text>
<text x="211" y="222">3/</text>
<text x="214" y="224">4</text>
<text x="248" y="222">3/</text>
<text x="251" y="224">4</text>
<text x="581" y="224">1/</text>
<text x="584" y="225">4</text>
<text x="210" y="233">1/</text>
<text x="581" y="231">1/</text>
<text x="584" y="233">4</text>
<text x="123" y="238" transform="rotate(-90 123 238)">1/</text>
<text x="125" y="236" transform="rotate(-90 125 236)">4</text>
<text x="213" y="235">2</text>
<text x="290" y="237">1/</text>
<text x="292" y="238">2</text>
<text x="290" y="251">1/</text>
<text x="292" y="253">2</text>
<text x="537" y="257">1/</text>
<text x="565" y="257">15/</text>
<text x="577" y="256">9/</text>
<text x="580" y="258">16</text>
<text x="539" y="259">16</text>
<text x="570" y="259">16</text>
<text x="290" y="283">1/</text>
<text x="292" y="285">2</text>
<text x="569" y="301">1/</text>
<text x="573" y="302">4</text>
<text x="290" y="309">1/</text>
<text x="292" y="310">2</text>
<text x="569" y="308">1/</text>
<text x="573" y="310">4</text>
<text x="426" y="316">15/</text>
<text x="431" y="318">16</text>
<text x="543" y="319">1/</text>
<text x="546" y="321">2</text>
<text x="469" y="332">15/</text>
<text x="473" y="334">16</text>
<text x="549" y="330">1/</text>
<text x="552" y="332">2</text>
<text x="489" y="341">1/</text>
<text x="575" y="339" transform="rotate(-90 575 339)">1/</text>
<text x="576" y="337" transform="rotate(-90 576 337)">4</text>
<text x="491" y="343">16</text>
<text x="583" y="348" transform="rotate(-90 583 348)">1/</text>
<text x="585" y="345" transform="rotate(-90 585 345)">2</text>
<text x="576" y="354" transform="rotate(-90 576 354)">4</text>
<text x="575" y="356" transform="rotate(-90 575 356)">1/</text>
<text x="463" y="365" transform="rotate(-90 463 365)">1/</text>
<text x="465" y="362" transform="rotate(-90 465 362)">16</text>
<text x="565" y="367">1/</text>
<text x="569" y="368">4</text>
<text x="565" y="374">1/</text>
<text x="569" y="376">4</text>
<text x="486" y="382" transform="rotate(-90 486 382)">EL-1-1</text>
<text x="164" y="385" transform="rotate(-90 164 385)">EL-1-3</text>
<text x="187" y="389" transform="rotate(-90 187 389)">2</text>
<text x="500" y="390" transform="rotate(-90 500 390)">2</text>
<text x="185" y="392" transform="rotate(-90 185 392)">1/</text>
<text x="498" y="392" transform="rotate(-90 498 392)">1/</text>
<text x="201" y="401">13/</text>
<text x="206" y="403">16</text>
<text x="439" y="405">5/</text>
<text x="442" y="406">16</text>
<text x="439" y="412">5/</text>
<text x="442" y="414">16</text>
<text x="191" y="472">5/</text>
<text x="194" y="474">16</text>
<text x="235" y="505">1/</text>
<text x="237" y="507">8</text>
<text x="241" y="505">5/</text>
<text x="243" y="507">16</text>
<text x="233" y="513">3/</text>
<text x="235" y="514">4</text>
<text x="239" y="513">1/</text>
<text x="241" y="514">2</text>
<text x="233" y="520">1/</text>
<text x="239" y="520">7/</text>
<text x="235" y="522">4</text>
<text x="241" y="522">8</text>
</g>
<g font-size="4.2">
<text x="823" y="49">1/</text>
<text x="825" y="51">4</text>
<text x="776" y="56">5/</text>
<text x="778" y="57">8</text>
<text x="776" y="62">1/</text>
<text x="778" y="63">2</text>
<text x="776" y="68">1/</text>
<text x="778" y="70">2</text>
<text x="773" y="75">1/</text>
<text x="775" y="76">2</text>
<text x="772" y="81">1/</text>
<text x="774" y="82">2</text>
<text x="779" y="81">1/</text>
<text x="781" y="82">8</text>
<text x="823" y="81">3/</text>
<text x="825" y="82">8</text>
<text x="772" y="87">3/</text>
<text x="774" y="89">8</text>
<text x="778" y="87">3/</text>
<text x="780" y="89">8</text>
<text x="823" y="87">1/</text>
<text x="825" y="89">4</text>
</g>
<g font-size="4">
<text x="160" y="54" transform="rotate(-90 160 54)">8</text>
<text x="159" y="56" transform="rotate(-90 159 56)">5/</text>
<text x="485" y="371" transform="rotate(-90 485 371)">1/</text>
<text x="486" y="369" transform="rotate(-90 486 369)">2</text>
</g>
<g font-size="3.7">
<text x="17" y="551" transform="rotate(-90 17 551)">03:33:37</text>
<text x="17" y="562" transform="rotate(-90 17 562)">2025</text>
<text x="17" y="570" transform="rotate(-90 17 570)">Jul 29</text>
<text x="17" y="593" transform="rotate(-90 17 593)">PRINTED ON</text>
</g>
</svg>
